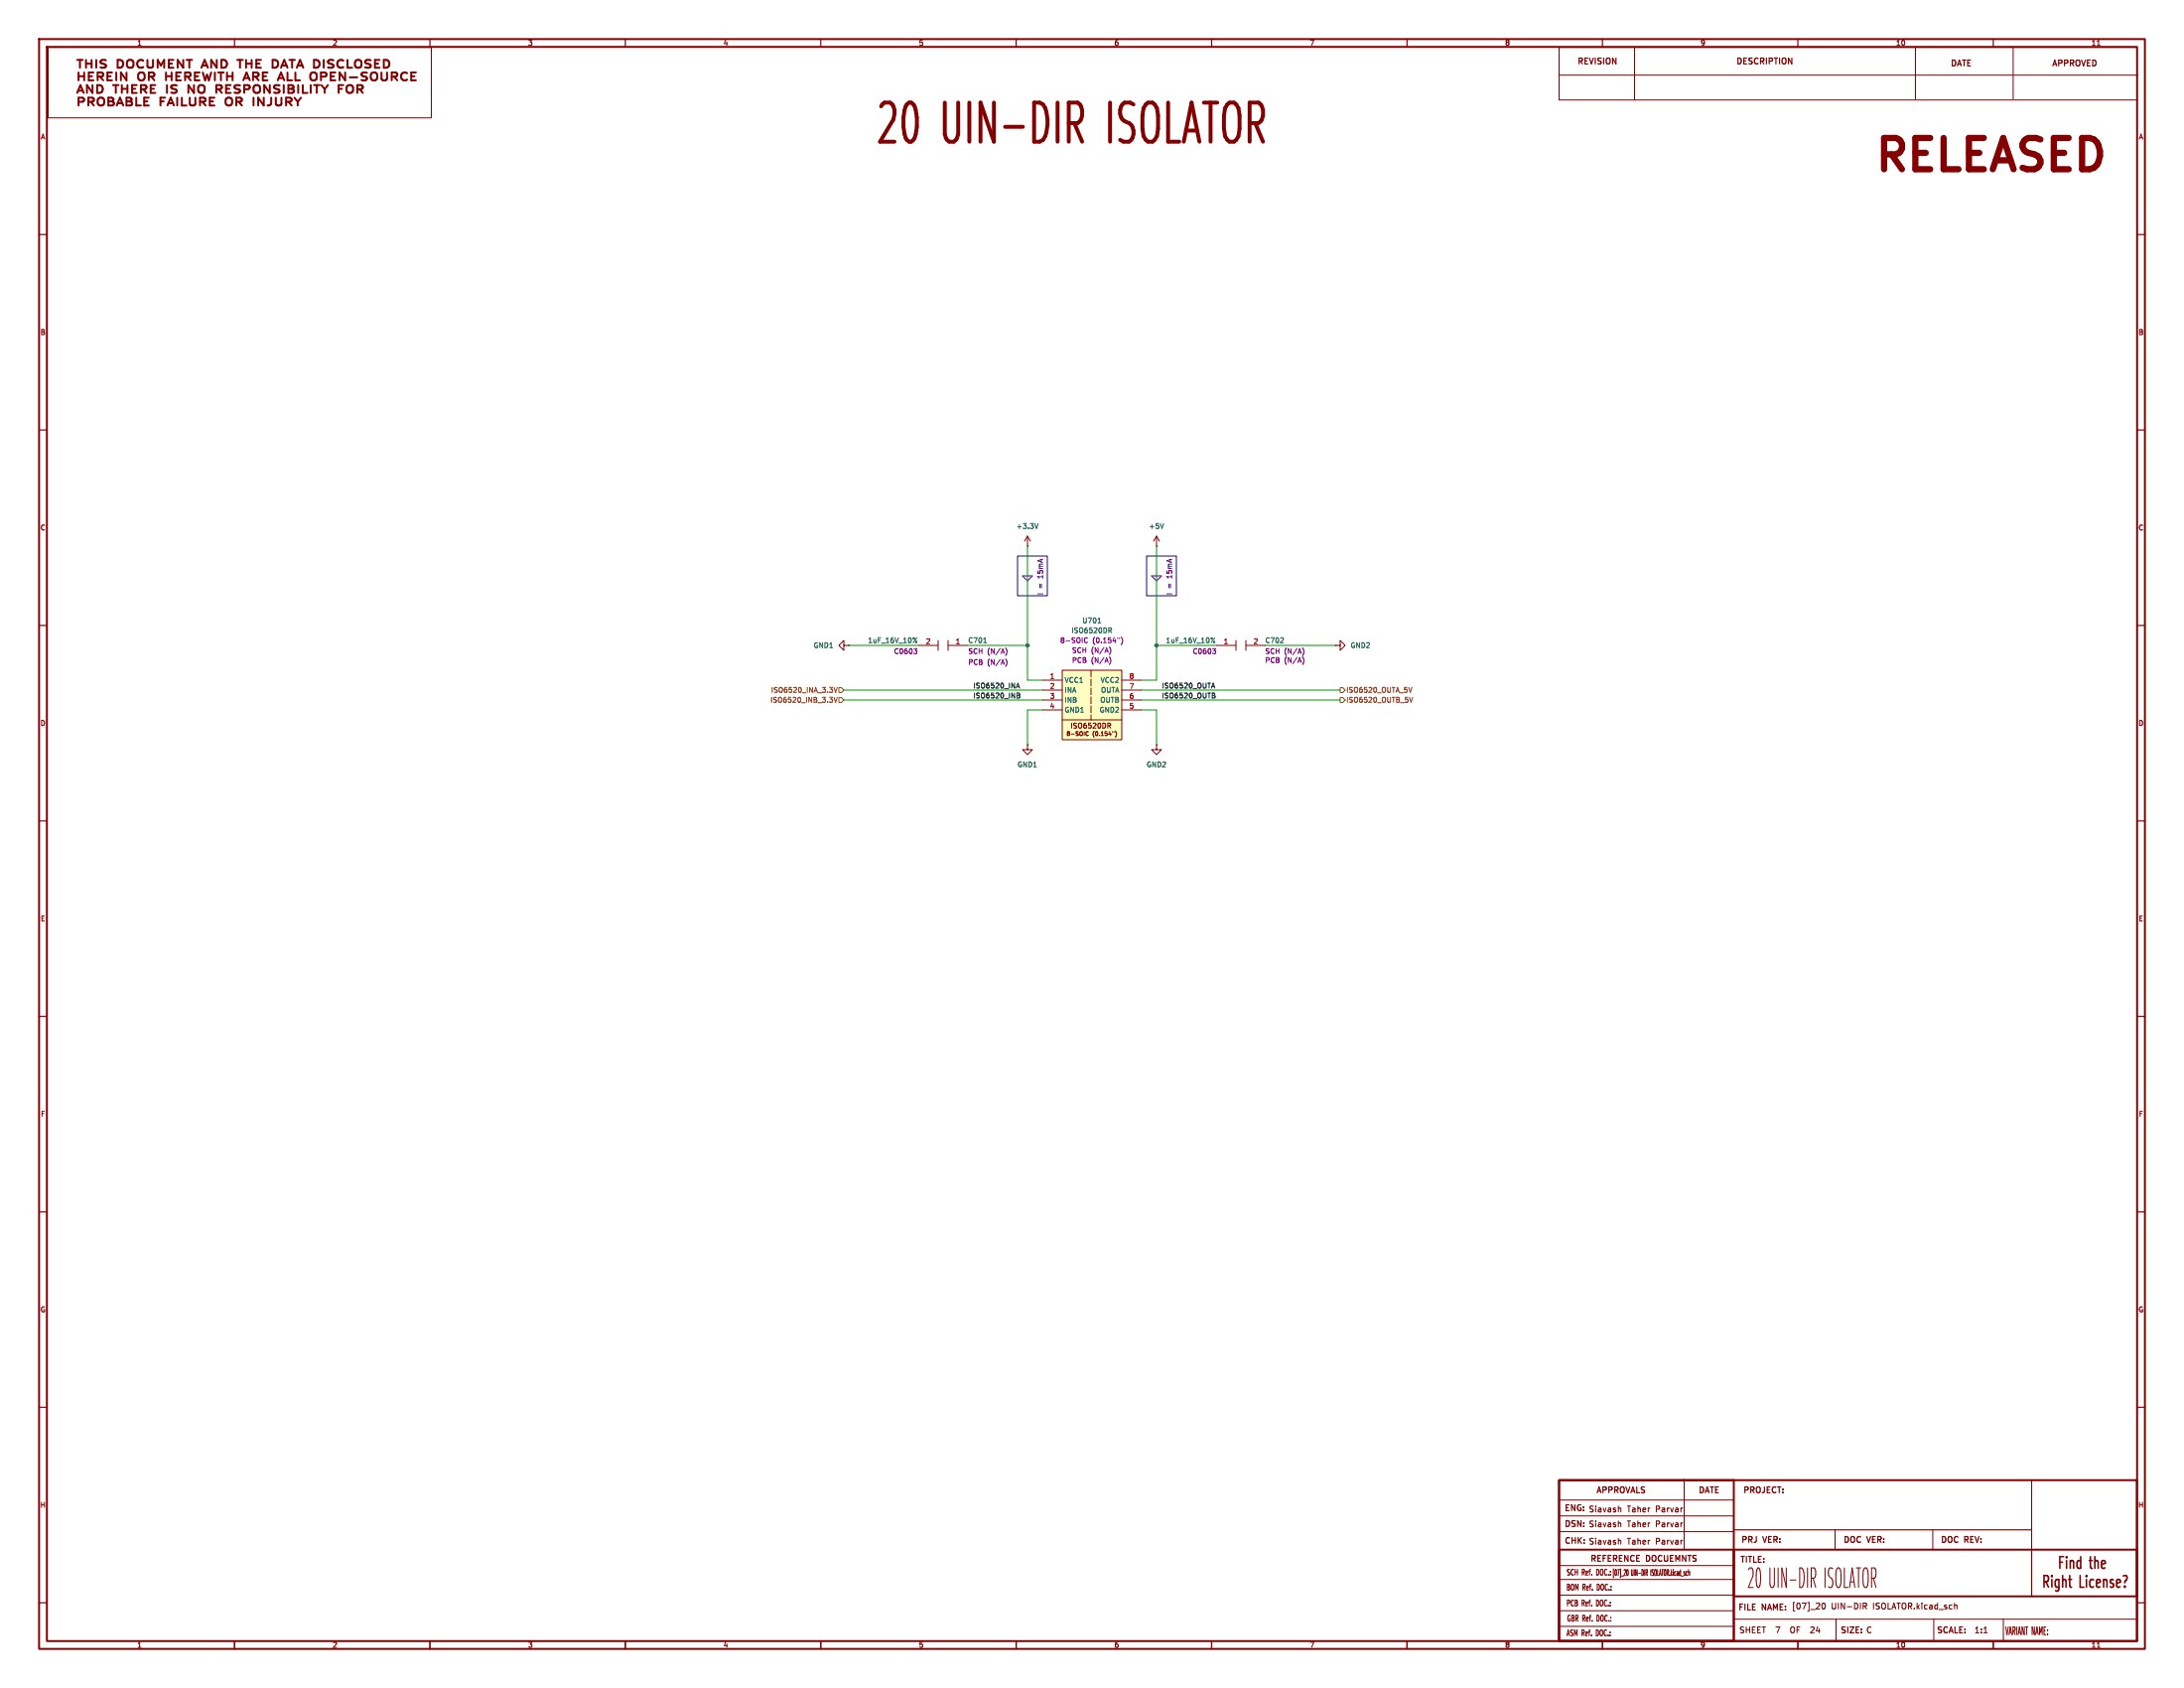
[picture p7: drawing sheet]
<svg xmlns="http://www.w3.org/2000/svg" width="559mm" height="432mm" viewBox="0 0 559 432" stroke-linecap="round" stroke-linejoin="round" font-family="sans-serif">
<g fill="none" stroke="#840000" stroke-width=".5">
<path d="M10 10h538.8v411.8h-538.8zM12 12h534.8v407.8h-534.8zM19.7 15.3h1.5M20.1 18.5v2M20.1 19.5h1.4M20.5 15.3v2M21.5 18.5v2M22 15.3v2M22 16.3h1.4M22.7 19.5h.9M23.4 15.3v2M23.9 18.5h-1.2v2"/>
<path d="M24.6 15.3v2M25 19.6l1.2-.1 .2-.6-.5-.4h-.9v2M25.6 19.6l.8 .9M27.1 15.4a1.04 1.04 0 0 0-1.4 .3l.2 .5 1.1 .4v.5a1.18 1.18 0 0 1-1.3 .1M27.5 19.5h.8M28.7 18.5h-1.2v2h1.2M29.7 18.5v2M30.1 15.3a1.07 1.07 0 0 1 1.4 1 1.07 1.07 0 0 1-1.4 1zM32.4 18.5v2l-1.5-2v2M32.6 15.6a.88 .88 0 0 1 .9-.3 .88 .88 0 0 1 .6 .7v.7a.85 .85 0 0 1-.8 .7 .85 .85 0 0 1-.8-.7zM36.6 15.5a.99 .99 0 0 0-1.5 .8 .99 .99 0 0 0 1.5 .8M37.7 15.3v1.6l.5 .4 .7-.1 .2-.3v-1.6"/>
<path d="M38.1 19.6l1.2-.1 .2-.6-.5-.4h-.9v2M38.7 19.6l.8 .9M40.3 17.3v-2l.9 1.5 .8-1.5v2M42.5 19.5h1.4M42.5 18.5v2M43.2 16.3h.8M43.9 18.5v2M44.4 15.3h-1.2v2h1.2M45.1 19.5h.8M46.3 18.5h-1.2v2M46.9 15.3v2l-1.4-2v2M47.4 19.6l1.2-.1 .2-.6-.5-.4h-.9v2"/>
<path d="M47.7 15.3h1.4M48 19.6l.8 .9M48.4 15.3v2M49.9 19.5h.8M51.1 18.5h-1.2v2M51.5 17.3l.9-2 .8 2M51.8 16.8h1.2M51.9 18.5l.6 2 .5-1.4 .4 1.4 .6-2M55 18.5v2M55.5 15.3v2l-1.5-2v2M55.8 18.5h1.4M56.5 18.5v2"/>
<path d="M56.6 15.3a1.07 1.07 0 0 1 1.5 1 1.07 1.07 0 0 1-1.5 1zM58.1 18.5v2M58.1 19.5h1.4M59.5 18.5v2M60.7 15.3h1.4M61.4 15.3v2M62.5 20h1.2M63 16.3h1.4M63 15.3v2M64.4 15.3v2M64.7 19.6l1.2-.1 .3-.6-.5-.4h-1v2M65.3 19.6l.9 .9"/>
<path d="M65.6 16.3h.8M66.8 15.3h-1.2v2h1.2M67.2 19.5h.9M68.4 18.5h-1.2v2M69.7 15.3a1.07 1.07 0 0 1 1.5 1 1.07 1.07 0 0 1-1.5 1zM71.3 20h1.2M71.9 17.3l.8-2 .9 2M72.1 16.8h1.2M73.6 18.5v2M74 15.3h1.5M74.7 15.3v2M75.6 18.5v2"/>
<path d="M75.9 17.3l.9-2 .8 2M76.2 16.8h1.2M80.3 15.3a1.07 1.07 0 0 1 1.5 1 1.07 1.07 0 0 1-1.5 1zM82.1 19.6l1.2-.1 .3-.6-.5-.4h-1v2M82.8 15.3v2M84.6 19.5h.9M85.3 15.4a1.04 1.04 0 0 0-1.4 .3l.2 .5 1.1 .4v.5a1.18 1.18 0 0 1-1.3 .1M85.8 18.5h-1.2v2M87.8 15.5a.99 .99 0 0 0-1.5 .8 .99 .99 0 0 0 1.5 .8M88.3 18.5v2l-1.4-2v2M88.9 15.3v2h1.2M89.5 19.8h1.9"/>
<path d="M90.9 15.6a.88 .88 0 0 1 .9-.3 .88 .88 0 0 1 .7 .7v.7a.85 .85 0 0 1-.9 .7 .85 .85 0 0 1-.8-.7zM93.9 18.6a1.04 1.04 0 0 0-1.4 .3l.2 .5 1.1 .4 .1 .4M94.9 15.4a1.04 1.04 0 0 0-1.5 .3l.3 .5 1 .4v.5a1.18 1.18 0 0 1-1.3 .1M95.9 16.3h.9M97.1 15.3h-1.2v2h1.2M97.6 18.5v1.7M98.2 15.3a1.07 1.07 0 0 1 1.4 1 1.07 1.07 0 0 1-1.4 1zM99 18.5v1.7M100.2 19.6l1.2-.1 .2-.6-.4-.4h-1v2M100.8 19.6l.8 .9M104.1 18.7a.99 .99 0 0 0-1.2 .1 .99 .99 0 0 0-.2 1.3M105.2 19.5h.9"/>
<path d="M106.4 18.5h-1.2v2h1.2M20.1 26l1.2-.1 .2-.5-.4-.4h-1v2M22.6 26l1.2-.1 .2-.5-.4-.4h-1v2M23.2 26l.8 1M25.1 25.3a.88 .88 0 0 1 .9-.3 .88 .88 0 0 1 .6 .7v.6a.85 .85 0 0 1-.8 .7 .85 .85 0 0 1-.8-.7zM27.7 25h.9l.4 .4-.1 .4-.3 .1 .5 .4-.2 .6-1.2 .1zM27.7 25.9h.9M28.9 21.8h1.4M29.9 27l.8-2 .8 2M30.1 26.4h1.2M32.4 25h.8l.5 .4-.1 .4-.4 .1 .6 .4-.2 .6-1.2 .1zM32.4 25.9h.8"/>
<path d="M34.9 25v2h1.2M35.5 20.3a1.19 1.19 0 0 1 .4-1.8 .82 .82 0 0 1 1.1 .7l-.1 1.1M36.9 25.9h.8M38.1 25h-1.2v2h1.2M41.1 25.9h.8M42.2 25h-1.1v2M42.8 27l.9-2 .8 2M43.1 26.4h1.2M45.3 25v2M46.5 25v2h1.2M48.6 25v1.6l.4 .4 .7-.1 .3-.3v-1.6M51.1 21.9a.97 .97 0 0 1 1.1 .2"/>
<path d="M51.2 26l1.2-.1 .2-.5-.5-.4h-.9v2M51.8 26l.8 1M52.2 23.5a.97 .97 0 0 1-1.1 .2M53.7 25.9h.8M54.9 25h-1.2v2h1.2M57.8 25.3a.88 .88 0 0 1 .9-.3 .88 .88 0 0 1 .7 .7v.6a.85 .85 0 0 1-.8 .7 .85 .85 0 0 1-.9-.7zM60.5 26l1.1-.1 .3-.5-.5-.4h-.9v2M60.9 22.8l.5 .4-.1 .4-.4 .2M61.1 26l.8 1M61.1 21.8l.3 .1M62.2 20.5l.9-2 .8 2M64.9 25v2"/>
<path d="M67.5 25v2l-1.4-2v2M69.4 25v1.4a.8 .8 0 0 1-1 .6M70.6 22.7l.7 .2 .2 .5-.4 .4h-.6M70.6 21.8l.9 .1M70.6 25v1.6l.5 .4 .7-.1 .2-.3v-1.6M71.1 20.5l.8-2 .8 2M73.2 26l1.2-.1 .2-.5-.5-.4h-.9v2M73.8 26l.8 1M75.3 25l.9 1M76.2 26v1M77 25l-.8 1M79.5 20.3a1.19 1.19 0 0 1 .5-1.8 .82 .82 0 0 1 1.1 .7l-.2 1.1"/>
<path d="M82.2 21.8l.9 1M83.1 22.8v1M83.9 21.8l-.8 1M95 20.3a1.19 1.19 0 0 1 .5-1.8 .82 .82 0 0 1 1 .7l-.1 1.1M398.9 378.6h147.8v41.2h-147.8zM398.9 378.6h44.7v41.2h-44.7zM398.9 396.4h44.7v23.4h-44.7zM443.6 396.4h103.1v12h-103.1z"/>
</g>
<g fill="none" stroke="#840000" stroke-width=".3">
<path d="M60 10v2M110 10v2M160 10v2M210 10v2M260 10v2M310 10v2M360 10v2M410 10v2M460 10v2M510 10v2M10 60h2M546.8 60h2"/>
<path d="M10 110h2M546.8 110h2M10 160h2M546.8 160h2M10 210h2M546.8 210h2M10 260h2M546.8 260h2M10 310h2M546.8 310h2M10 360h2M546.8 360h2"/>
<path d="M443.6 391.3h76.2M519.8 396.7v11.7M10 410h2M60 419.8v2M110 419.8v2M160 419.8v2M210 419.8v2M260 419.8v2M310 419.8v2M360 419.8v2M410 419.8v2M460 419.8v2"/>
<path d="M510 419.8v2M546.8 410h2"/>
</g>
<g fill="none" stroke="#840000" stroke-width=".25">
<path d="M12.3 12.1h98.1v18.1h-98.1zM398.9 12.1h147.8v13.5h-147.8zM398.9 19.2h148.1M418.2 12.1v13.5M490.1 12.1v13.2M515.1 12.1v13.2M536.6 11.6h.7M262.9 139.7h.1M262.9 137.2l-.8 1.2M262.9 137.2v2.5M262.9 137.2l.8 1.2M295.9 139.7h.1"/>
<path d="M295.9 137.2l-.8 1.2M295.9 137.2v2.5M295.9 137.2l.8 1.2M215.9 165.1v-1.3l-1.3 1.3 1.3 1.3v-1.3h1.3M217.2 165.1h.1M234.9 165.1h5.1M240 163.8v2.6M242.6 163.8v2.6M242.6 165.1h5M311.1 165.1h5.1M316.2 163.8v2.6M318.8 165.1h5"/>
<path d="M318.8 163.8v2.6M341.6 165.1h1.3v-1.3l1.3 1.3-1.3 1.3v-1.3M341.6 165.1h.1M295.9 190.5v1.3h1.3l-1.3 1.2-1.3-1.2h1.3M295.9 190.5h.1M430.9 378.4v17.8M519.8 378.6v17.6M398.9 383.7h44.7M398.9 387.8h44.7M398.9 391.8h44.7M414.3 385.8l.4 .2v.8M414.3 389.6l.4 .2v.8"/>
<path d="M414.3 394l.4 .2v.8M469.5 391.3v4.9M494.5 391.3v4.9M398.7 404h44.7M398.7 408h44.7M398.7 412h44.7M398.7 416h44.7M398.9 400.5h44.7M416.4 401.5l.2 .6-.2 .9M443.6 414.2h102.9M458.4 416.2l-.2 .5 .2 .9M464 416.2l-.7 .1"/>
<path d="M464.1 416.8l-.9 .9h1M466.3 410.2l.2-.1a.8 .8 0 0 1 .5 .7 .8 .8 0 0 1-.5 .8l-.3-.6zM469.8 414.2v5.3M476.7 410.1h.6l.3 .3-.2 .4-.7 .1M477.1 410.9l.5 .7M494.8 414.2v5.3M500.2 410.7h.5v.9M507.6 417.7h.9M512.6 414.2v5.4M536.6 421.4h.7"/>
</g>
<g fill="none" stroke="#840000" stroke-width=".4">
<path d="M527 399.6h.7M528 398.2h-1v3M528.8 398.2v.3M528.8 399.2v2M529.7 399.2v2M529.7 399.5l.3-.3 .5 .1 .1 1.9M532.4 399.3l-.2-.1-.6 .1-.2 1.3M532.4 398.2v3M534.6 399.2h.7M534.8 398.2v2.6M536 399.5l.3-.3 .5 .1v1.9M536 398.2v3"/>
<path d="M523 403v3M523.5 404.6l.6 1.4M525 404v2M525.9 405.7l.3 .3 .6-.1M526.8 404v2.5a.52 .52 0 0 1-.3 .4 .52 .52 0 0 1-.6 0M527.8 403v3M528.3 404l.3 .5M537.7 400.2l1-.3-.1-.6-.2-.1-.6 .1-.1 1.5M538.3 404.2l.2-.2 .5 .2 .1 1.8M538.6 401.1l-.6 .1M540.5 404h-.3l-.3 .5 .1 .4 .5 .1M540.8 405.6l-.3 .4-.6-.1"/>
<path d="M541.6 405.6l.2 .4 .6-.1M543.7 405.7v.3"/>
</g>
<g fill="none" stroke="#006464" stroke-width=".25">
<path d="M265.6 133.9l-.4 1.3M297.7 133.9l-.4 1.3M234.6 163.1l-1 1.3M251.7 164.4h.7M310.8 163.1l-.9 1.3"/>
<circle cx="234.4" cy="164.2" r=".18"/>
<circle cx="310.6" cy="164.2" r=".18"/>
</g>
<path d="M233.8 165.9h.8l-.4 .5M234.4 166.4l.2 .3-.2 .5M257.3 165.8a1.46 1.46 0 0 1 0 1.9M257.3 168.5a1.46 1.46 0 0 1 0 2M310.2 165.9h.8l-.4 .5M310.8 166.4l.2 .3-.2 .5M333.3 165.8a1.46 1.46 0 0 1 0 1.9M333.3 168a1.46 1.46 0 0 1 0 2" fill="none" stroke="#840084" stroke-width=".25"/>
<path d="M271.8 171.5h15.2v17.7h-15.2z" fill="#ffffc2"/>
<g fill="none" stroke="#840000" stroke-width=".25">
<path d="M266.7 174h5.1M266.7 176.5h5.1M266.7 179.1h5.1M271.8 171.5h15.2v17.7h-15.2zM287 174h5.1M287 176.5h5.1M287 179.1h5.1M262.9 190.5v1.3h1.3l-1.3 1.2-1.3-1.2h1.3M262.9 190.5h.1M266.7 181.6h5.1M271.8 184.2h15.2M277.9 187.9l.3 .3 .3-.1"/>
<path d="M278.2 187.2l-.3 .2M278.3 187.2h.2M283.4 185h.5l.3 .2-.2 .4h-.6M283.7 185.6l.5 .7M285 187.2v.1M285.4 187v.1a1.18 1.18 0 0 1 0 1.5M287 181.6h5.1"/>
</g>
<path d="M279.1 171.5v12.7" fill="none" stroke="#840000" stroke-width=".25" stroke-dasharray="1.7 .6"/>
<path d="M280.9 159.3h.7M283.7 160.6h.5l.2 .2-.1 .4-.6 .1M284 161.3l.4 .6" fill="none" stroke="#006464" stroke-width=".25"/>
<path d="M277.6 164.2l.3 .2 .3-.1M278.2 163.3l-.3-.2-.3 .2M283.8 168a1.46 1.46 0 0 1 0 2M283.9 165.6a1.47 1.47 0 0 1-.1 1.8M286.4 163.1v.3M286.9 163a1.46 1.46 0 0 1 0 1.9" fill="none" stroke="#840084" stroke-width=".25"/>
<path d="M213.4 175.8l.4 1.3 .4-1.3M213.4 178.4l.4 1.2 .4-1.2M214.6 175.9h.7l.6 .6-.6 .7h-.7zM214.6 178.4h.7l.6 .7-.6 .6h-.7zM342.9 178.4h.6l.7 .7-.7 .6h-.6zM342.9 175.9h.6l.7 .6-.7 .7h-.6zM360.6 178.4l.4 1.2 .5-1.2M361.3 175.8l-.5 1.3" fill="none" stroke="#725600" stroke-width=".25"/>
<path d="M260 176l.5-1.3 .4 1.3M260.1 175.7h.7M260.2 177.3l.6 .1 .1 .3-.3 .2M260.2 177.9h.4M260.6 177.9l.3 .2v.3l-.7 .2M310.1 175.7h.6M310.4 174.7l.4 1.3M310.6 177.3l.2 .2-.2 .4 .3 .4-.3 .3h-.4" fill="none" stroke="#0f0f0f" stroke-width=".25"/>
<path d="M260.3 142.2h7.7v10.2h-7.7zM261.6 147.3h2.6l-1.3 1.3zM293.4 142.2h7.6v10.2h-7.6zM294.6 147.3h2.6l-1.3 1.3z" fill="none" stroke="#0000c2" stroke-width=".25"/>
<path d="M262.9 139.7v34.3h3.8M295.9 139.7v34.3h-3.8M215.9 176.5h50.8M215.9 179.1h50.8M217.2 165.1h17.7M247.6 165.1h15.3M292.1 176.5h50.8M292.1 179.1h50.8M295.9 165.1h15.2M323.8 165.1h17.8M266.7 181.6h-3.8v8.9M292.1 181.6h3.8v8.9" fill="none" stroke="#009600" stroke-width=".25"/>
<g fill="#009600" stroke="#009600" stroke-width=".25">
<circle cx="295.9" cy="165.1" r=".46"/>
<circle cx="262.9" cy="165.1" r=".46"/>
</g>
<g font-size="13.9" fill="#840000">
<text x="223.6" y="38.2">20 UIN-DIR</text>
<text x="285.5" y="38.2">ISOLATOR</text>
</g>
<text font-size="11.1" fill="#840000" x="478" y="46.1">RELEASED</text>
<text font-size="7" fill="#840000" x="446.9" y="406.6">20 UIN-DIR ISOLATOR</text>
<g font-size="4.2" fill="#840000">
<text x="522.9" y="404.3">the</text>
<text x="529.9" y="404.3">Right</text>
<text x="541.6" y="404.3">License?</text>
</g>
<g font-size="2.8" fill="#840000">
<text x="19.2" y="23">THIS</text>
<text x="30.2" y="23">DOCUMENT</text>
<text x="53" y="23">AND</text>
<text x="63.1" y="23">THE</text>
<text x="72.8" y="23">DATA</text>
<text x="84.4" y="23">DISCLOSED</text>
<text x="513" y="418.5">VARIANT NAME:</text>
</g>
<g font-size="2.1" fill="#840000">
<text x="403.5" y="16.9">REVISION</text>
<text x="444.1" y="16.9">DESCRIPTION</text>
<text x="499" y="17.4">DATE</text>
<text x="524.9" y="17.4">APPROVED</text>
<text x="408.3" y="382.4">APPROVALS</text>
<text x="434.5" y="382.4">DATE</text>
<text x="445.9" y="382.4">PROJECT:</text>
<text x="400.2" y="386.9">ENG: Siavash</text>
<text x="416.3" y="387.1">Taher</text>
<text x="423.6" y="387.1">Parvar</text>
<text x="400.2" y="391">DSN: Siavash</text>
<text x="400.2" y="395.3">CHK: Siavash</text>
<text x="416.3" y="390.9">Taher</text>
<text x="416.3" y="395.3">Taher</text>
<text x="423.6" y="390.9">Parvar</text>
<text x="423.6" y="395.3">Parvar</text>
<text x="445.4" y="395.1">PRJ</text>
<text x="451.3" y="395.1">VER:</text>
<text x="471.6" y="395.1">DOC</text>
<text x="477.9" y="395.1">VER:</text>
<text x="496.4" y="395.1">DOC</text>
<text x="502.8" y="395.1">REV:</text>
<text x="406.8" y="399.9">REFERENCE</text>
<text x="421.3" y="399.9">DOCUEMNTS</text>
<text x="445.1" y="400.2">TITLE:</text>
<text x="400.7" y="407.1">BOM Ref. DOC.:</text>
<text x="400.7" y="403.3">SCH Ref. DOC.:[07]_20</text>
<text x="417.5" y="403.3">UIN-DIR</text>
<text x="422.7" y="403.3">ISOLATOR.kicad_sch</text>
<text x="400.7" y="411.2">PCB Ref. DOC.:</text>
<text x="444.6" y="412.3">FILE</text>
<text x="450.9" y="412.3">NAME: [07]_20</text>
<text x="468.5" y="411.9">UIN-DIR</text>
<text x="479.2" y="411.9">ISOLATOR.kicad_sch</text>
<text x="400.7" y="418.8">ASM Ref. DOC.:</text>
<text x="400.8" y="415.1">GBR Ref. DOC.:</text>
<text x="444.9" y="418">SHEET</text>
<text x="454.6" y="418">7</text>
<text x="458.9" y="418">OF</text>
<text x="464.7" y="418">24</text>
<text x="470.8" y="418.2">SIZE: C</text>
<text x="495.4" y="418.2">SCALE:</text>
<text x="505.1" y="418">1:1</text>
</g>
<g font-size="1.8" fill="#840000">
<text x="35" y="11.9">1</text>
<text x="85" y="11.9">2</text>
<text x="135" y="11.9">3</text>
<text x="185" y="11.9">4</text>
<text x="235" y="11.9">5</text>
<text x="285" y="11.9">6</text>
<text x="335" y="11.9">7</text>
<text x="385" y="11.9">8</text>
<text x="435" y="11.9">9</text>
<text x="485" y="11.9">10</text>
<text x="535" y="11.9">11</text>
<text x="10.3" y="35.9">A</text>
<text x="547.1" y="35.9">A</text>
<text x="10.3" y="85.9">B</text>
<text x="547.1" y="85.9">B</text>
<text x="10.3" y="135.9">C</text>
<text x="547.1" y="135.9">C</text>
<text x="10.3" y="185.9">D</text>
<text x="547.1" y="185.9">D</text>
<text x="273.8" y="186.5">ISO6520DR</text>
<text x="10.3" y="235.9">E</text>
<text x="547.1" y="235.9">E</text>
<text x="10.3" y="285.9">F</text>
<text x="547.1" y="285.9">F</text>
<text x="10.3" y="335.9">G</text>
<text x="547.1" y="335.9">G</text>
<text x="10.2" y="385.9">H</text>
<text x="547" y="385.9">H</text>
<text x="35" y="421.7">1</text>
<text x="85" y="421.7">2</text>
<text x="135" y="421.7">3</text>
<text x="185" y="421.7">4</text>
<text x="235" y="421.7">5</text>
<text x="285" y="421.7">6</text>
<text x="335" y="421.7">7</text>
<text x="385" y="421.7">8</text>
<text x="435" y="421.7">9</text>
<text x="485" y="421.7">10</text>
<text x="535" y="421.7">11</text>
</g>
<g font-size="1.8" fill="#006464">
<text x="259.9" y="135.5">+3.3V</text>
<text x="293.9" y="135.5">+5V</text>
<text x="276.8" y="159.6">U701</text>
<text x="208.1" y="166">GND1</text>
<text x="222" y="164.7">1uF_16V_10%</text>
<text x="247.6" y="164.7">C701</text>
<text x="274" y="162.2">ISO6520DR</text>
<text x="298.2" y="164.7">1uF_16V_10%</text>
<text x="323.6" y="164.7">C702</text>
<text x="345.4" y="166">GND2</text>
<text x="272.3" y="174.9">VCC1</text>
<text x="272.3" y="177.4">INA</text>
<text x="272.3" y="179.9">INB</text>
<text x="281.4" y="179.9">OUTB</text>
<text x="281.5" y="174.9">VCC2</text>
<text x="281.6" y="177.4">OUTA</text>
<text x="272.3" y="182.5">GND1</text>
<text x="281.2" y="182.5">GND2</text>
<text x="260.2" y="196.4">GND1</text>
<text x="293.3" y="196.4">GND2</text>
</g>
<g font-size="1.8" fill="#0000c2">
<text x="267.1" y="147.8" transform="rotate(-90 267.1 147.8)">15mA</text>
<text x="300.1" y="147.8" transform="rotate(-90 300.1 147.8)">15mA</text>
<text x="267.1" y="152.3" transform="rotate(-90 267.1 152.3)">I</text>
<text x="267.1" y="150.6" transform="rotate(-90 267.1 150.6)">=</text>
<text x="300.1" y="152.3" transform="rotate(-90 300.1 152.3)">I</text>
<text x="300.1" y="150.6" transform="rotate(-90 300.1 150.6)">=</text>
</g>
<g font-size="1.8" fill="#840084">
<text x="228.6" y="167.5">C0603</text>
<text x="247.6" y="167.5">SCH</text>
<text x="252.6" y="167.5">(N/A)</text>
<text x="271.2" y="164.7">8-SOIC</text>
<text x="274.2" y="167.2">SCH</text>
<text x="279.2" y="167.2">(N/A)</text>
<text x="279.5" y="164.7">(0.154&quot;)</text>
<text x="305.1" y="167.5">C0603</text>
<text x="323.6" y="167.5">SCH</text>
<text x="328.6" y="167.5">(N/A)</text>
<text x="247.6" y="170.3">PCB</text>
<text x="252.6" y="170.3">(N/A)</text>
<text x="274.2" y="169.8">PCB</text>
<text x="279.2" y="169.8">(N/A)</text>
<text x="323.6" y="169.8">PCB</text>
<text x="328.6" y="169.8">(N/A)</text>
</g>
<g font-size="1.8" fill="#a90000">
<text x="236.8" y="164.8">2</text>
<text x="244.4" y="164.8">1</text>
<text x="313" y="164.8">1</text>
<text x="320.6" y="164.8">2</text>
<text x="268.5" y="173.7">1</text>
<text x="288.9" y="173.7">8</text>
<text x="268.5" y="176.3">2</text>
<text x="268.5" y="178.8">3</text>
<text x="288.9" y="178.8">6</text>
<text x="288.9" y="176.3">7</text>
<text x="268.5" y="181.4">4</text>
<text x="288.9" y="181.4">5</text>
</g>
<g font-size="1.8" fill="#725600">
<text x="197" y="179.9">ISO6520_INB_3.3V</text>
<text x="197.2" y="177.4">ISO6520_INA_3.3V</text>
<text x="344.4" y="179.9">ISO6520_OUTB_5V</text>
<text x="344.4" y="177.4">ISO6520_OUTA_5V</text>
</g>
<g font-size="1.8" fill="#0f0f0f">
<text x="248.9" y="176.2">ISO6520_INA</text>
<text x="248.9" y="178.7">ISO6520_INB</text>
<text x="297.2" y="176.2">ISO6520_OUTA</text>
<text x="297.2" y="178.7">ISO6520_OUTB</text>
</g>
<g font-size="1.4" fill="#840000">
<text x="272.8" y="188.4">8-SOIC</text>
<text x="279.6" y="188.4">(0.154&quot;)</text>
</g>
</svg>
